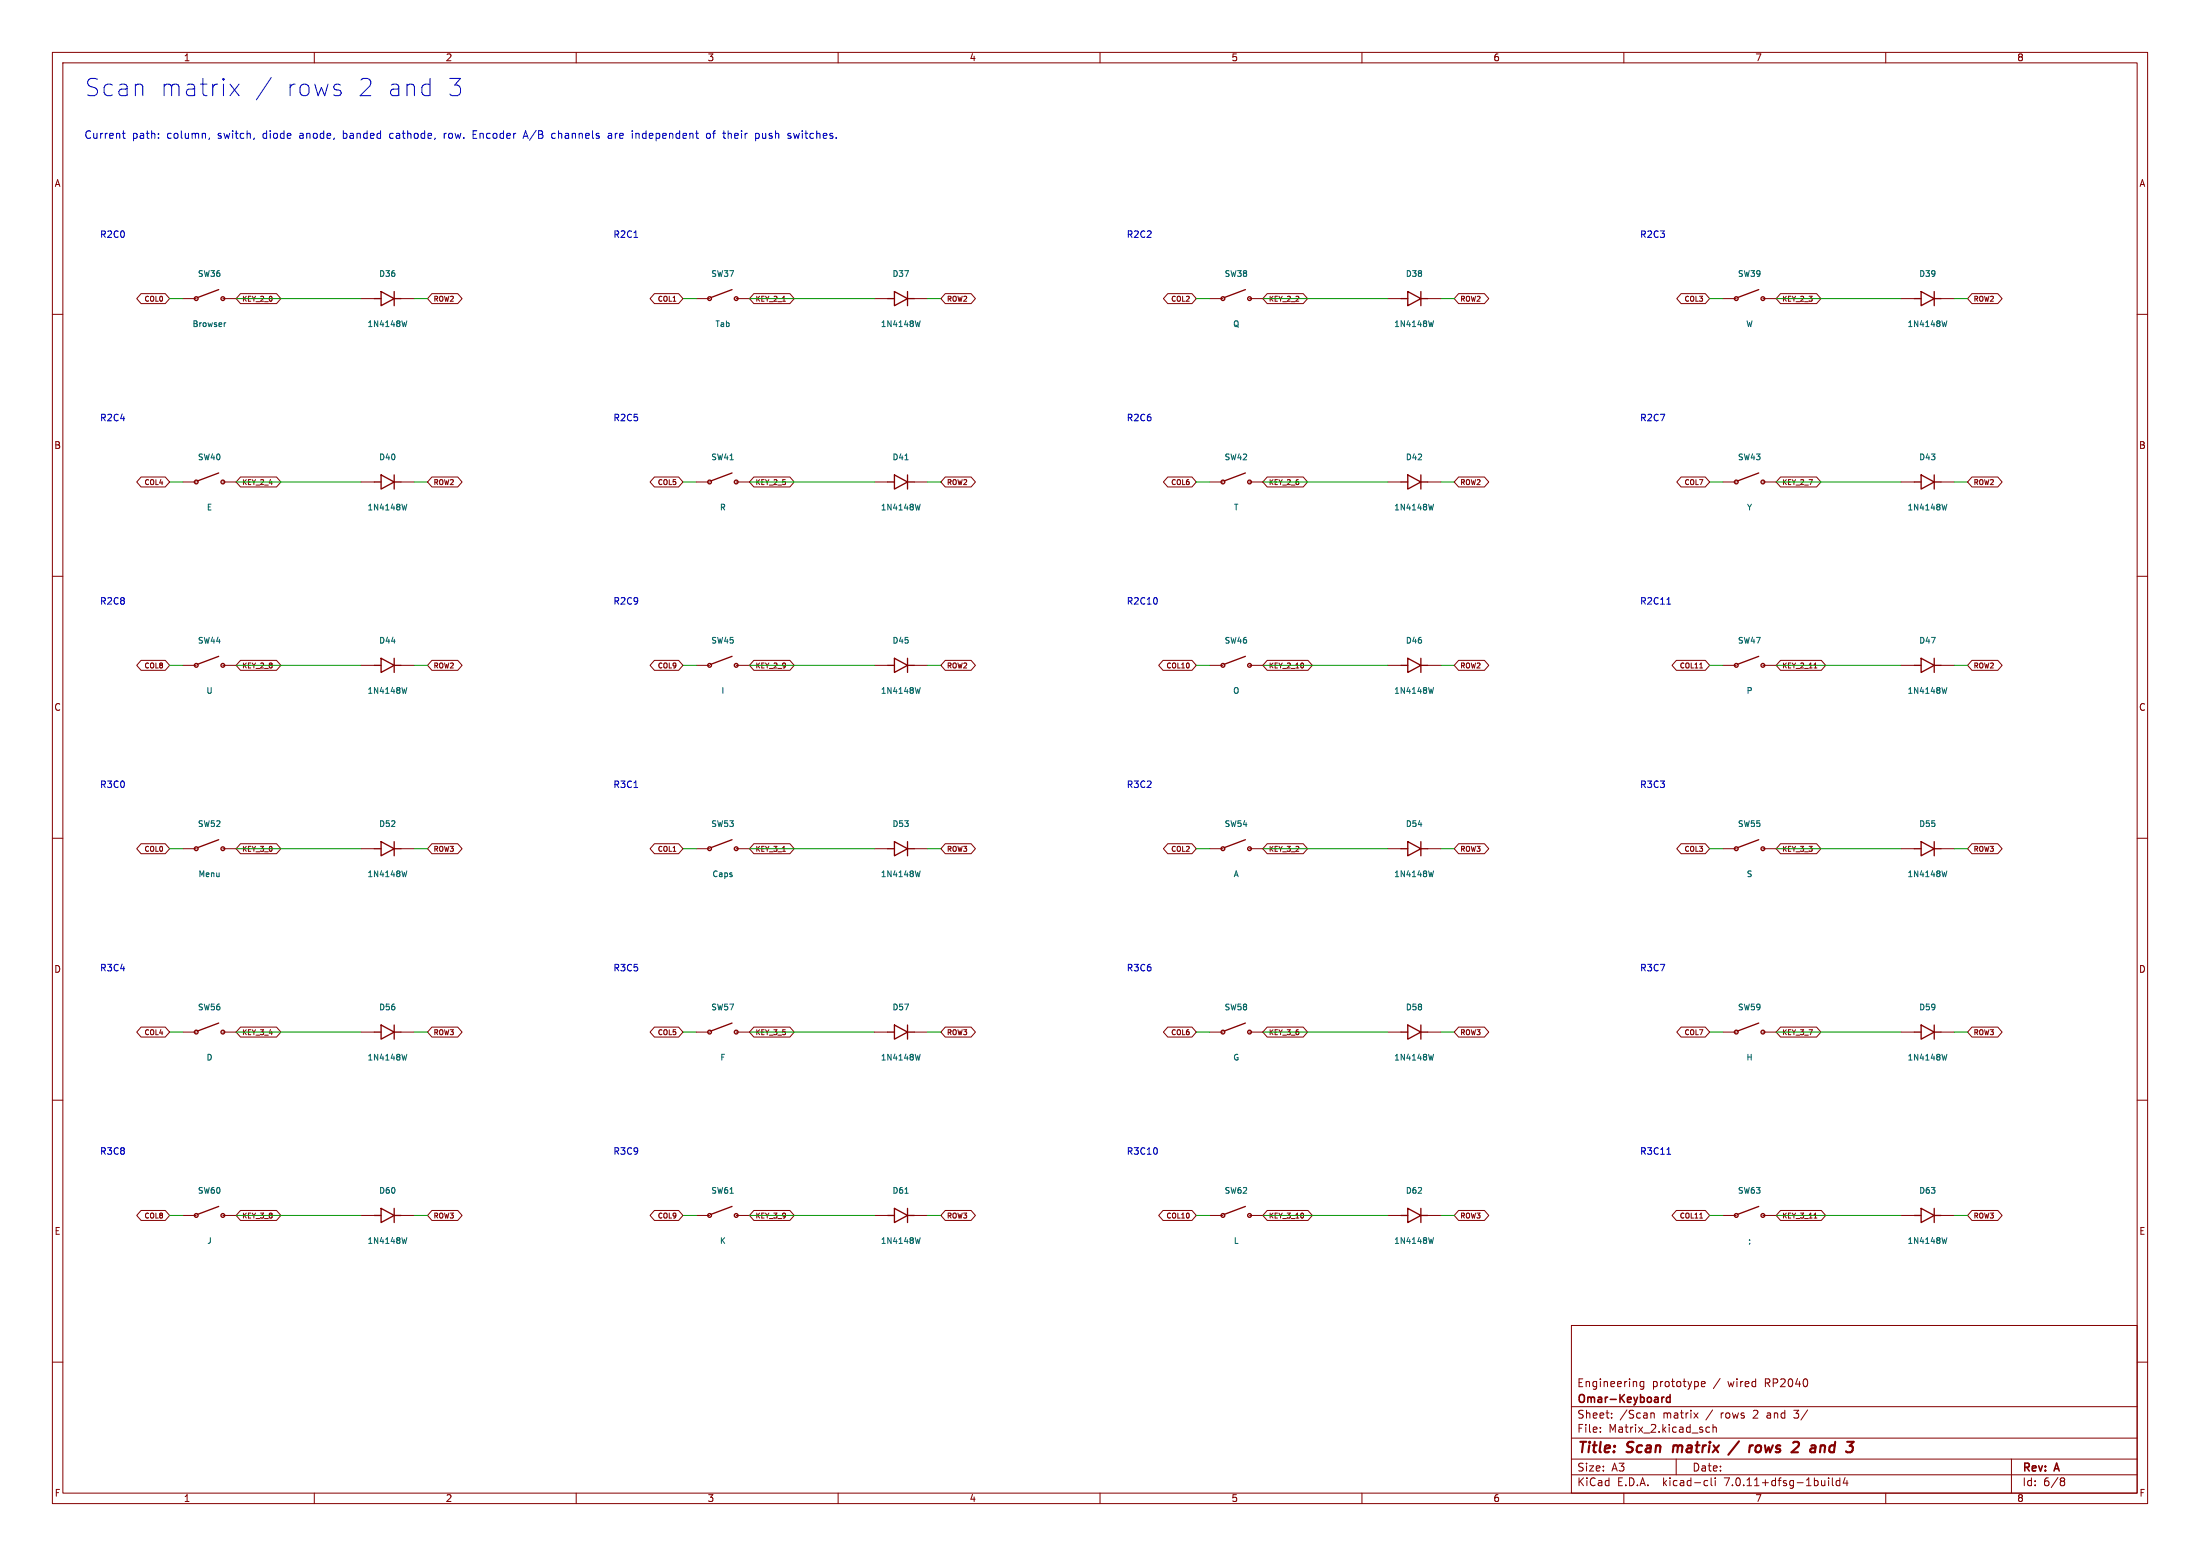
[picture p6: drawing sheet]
<svg xmlns="http://www.w3.org/2000/svg" width="420mm" height="297mm" viewBox="0 0 420 297" stroke-linecap="round" stroke-linejoin="round" font-family="sans-serif">
<g fill="none" stroke="#840000" stroke-width=".19">
<path d="M10 10h400v277h-400zM12 12h396v273h-396zM60 10v2M110 10v2M160 10v2M210 10v2M260 10v2M310 10v2M360 10v2M10 60h2M26.9 56h4.6l.9 1-.9 1h-4.6l-.8-1zM34.9 57h2.6"/>
<path d="M42.5 57h2.6M45.9 56h6.9l.8 1-.8 1h-6.9l-.8-1zM68.9 57h2.6M76.5 57h2.6M82.5 56h4.9l.8 1-.8 1h-4.9l-.9-1zM124.9 56h4.6l.9 1-.9 1h-4.6l-.8-1zM132.9 57h2.6M140.5 57h2.6M143.9 56h6.9l.8 1-.8 1h-6.9l-.8-1zM149.4 57.5h.5M166.9 57h2.6M174.5 57h2.6"/>
<path d="M180.5 56h4.9l.8 1-.8 1h-4.9l-.9-1zM222.9 56h4.6l.9 1-.9 1h-4.6l-.8-1zM230.9 57h2.6M238.5 57h2.6M241.9 56h6.9l.8 1-.8 1h-6.9l-.8-1zM264.9 57h2.6M272.5 57h2.6M278.5 56h4.9l.8 1-.8 1h-4.9l-.9-1zM320.9 56h4.6l.9 1-.9 1h-4.6l-.8-1zM328.9 57h2.6M336.5 57h2.6M339.9 56h6.9l.8 1-.8 1h-6.9l-.8-1z"/>
<path d="M362.9 57h2.6M370.5 57h2.6M376.5 56h4.9l.8 1-.8 1h-4.9l-.9-1zM408 60h2M26.9 91h4.6l.9 1-.9 1h-4.6l-.8-1zM34.9 92h2.6M42.5 92h2.6M45.9 91h6.9l.8 1-.8 1h-6.9l-.8-1zM68.9 92h2.6M76.5 92h2.6M82.5 91h4.9l.8 1-.8 1h-4.9l-.9-1zM124.9 91h4.6l.9 1-.9 1h-4.6l-.8-1z"/>
<path d="M132.9 92h2.6M140.5 92h2.6M143.9 91h6.9l.8 1-.8 1h-6.9l-.8-1zM166.9 92h2.6M174.5 92h2.6M180.5 91h4.9l.8 1-.8 1h-4.9l-.9-1zM222.9 91h4.6l.9 1-.9 1h-4.6l-.8-1zM230.9 92h2.6M238.5 92h2.6M241.9 91h6.9l.8 1-.8 1h-6.9l-.8-1zM264.9 92h2.6M272.5 92h2.6"/>
<path d="M278.5 91h4.9l.8 1-.8 1h-4.9l-.9-1zM320.9 91h4.6l.9 1-.9 1h-4.6l-.8-1zM328.9 92h2.6M336.5 92h2.6M339.9 91h6.9l.8 1-.8 1h-6.9l-.8-1zM362.9 92h2.6M370.5 92h2.6M376.5 91h4.9l.8 1-.8 1h-4.9l-.9-1zM10 110h2M408 110h2M26.9 126h4.6l.9 1-.9 1h-4.6l-.8-1zM34.9 127h2.6"/>
<path d="M42.5 127h2.6M45.9 126h6.9l.8 1-.8 1h-6.9l-.8-1zM68.9 127h2.6M76.5 127h2.6M82.5 126h4.9l.8 1-.8 1h-4.9l-.9-1zM124.9 126h4.6l.9 1-.9 1h-4.6l-.8-1zM132.9 127h2.6M140.5 127h2.6M143.9 126h6.9l.8 1-.8 1h-6.9l-.8-1zM166.9 127h2.6M174.5 127h2.6M180.5 126h4.9l.8 1-.8 1h-4.9l-.9-1z"/>
<path d="M222 126h5.5l.9 1-.9 1h-5.5l-.8-1zM230.9 127h2.6M238.5 127h2.6M241.9 126h7.8l.8 1-.8 1h-7.8l-.8-1zM264.9 127h2.6M272.5 127h2.6M278.5 126h4.9l.8 1-.8 1h-4.9l-.9-1zM320 126h5.5l.9 1-.9 1h-5.5l-.8-1zM324.5 127.5h.5M328.9 127h2.6M336.5 127h2.6M339.9 126h7.8l.8 1-.8 1h-7.8l-.8-1z"/>
<path d="M346.3 127.5h.6M362.9 127h2.6M370.5 127h2.6M376.5 126h4.9l.8 1-.8 1h-4.9l-.9-1zM10 160h2M408 160h2M26.9 161h4.6l.9 1-.9 1h-4.6l-.8-1zM34.9 162h2.6M42.5 162h2.6M45.9 161h6.9l.8 1-.8 1h-6.9l-.8-1zM68.9 162h2.6M76.5 162h2.6"/>
<path d="M82.5 161h4.9l.8 1-.8 1h-4.9l-.9-1zM124.9 161h4.6l.9 1-.9 1h-4.6l-.8-1zM132.9 162h2.6M140.5 162h2.6M143.9 161h6.9l.8 1-.8 1h-6.9l-.8-1zM149.4 162.5h.5M166.9 162h2.6M174.5 162h2.6M180.5 161h4.9l.8 1-.8 1h-4.9l-.9-1zM222.9 161h4.6l.9 1-.9 1h-4.6l-.8-1zM230.9 162h2.6M238.5 162h2.6"/>
<path d="M241.9 161h6.9l.8 1-.8 1h-6.9l-.8-1zM264.9 162h2.6M272.5 162h2.6M278.5 161h4.9l.8 1-.8 1h-4.9l-.9-1zM320.9 161h4.6l.9 1-.9 1h-4.6l-.8-1zM328.9 162h2.6M336.5 162h2.6M339.9 161h6.9l.8 1-.8 1h-6.9l-.8-1zM362.9 162h2.6M370.5 162h2.6M376.5 161h4.9l.8 1-.8 1h-4.9l-.9-1zM26.9 196h4.6l.9 1-.9 1h-4.6l-.8-1z"/>
<path d="M34.9 197h2.6M42.5 197h2.6M45.9 196h6.9l.8 1-.8 1h-6.9l-.8-1zM68.9 197h2.6M76.5 197h2.6M82.5 196h4.9l.8 1-.8 1h-4.9l-.9-1zM124.9 196h4.6l.9 1-.9 1h-4.6l-.8-1zM132.9 197h2.6M140.5 197h2.6M143.9 196h6.9l.8 1-.8 1h-6.9l-.8-1zM166.9 197h2.6M174.5 197h2.6"/>
<path d="M180.5 196h4.9l.8 1-.8 1h-4.9l-.9-1zM222.9 196h4.6l.9 1-.9 1h-4.6l-.8-1zM230.9 197h2.6M238.5 197h2.6M241.9 196h6.9l.8 1-.8 1h-6.9l-.8-1zM264.9 197h2.6M272.5 197h2.6M278.5 196h4.9l.8 1-.8 1h-4.9l-.9-1zM320.9 196h4.6l.9 1-.9 1h-4.6l-.8-1zM328.9 197h2.6M336.5 197h2.6M339.9 196h6.9l.8 1-.8 1h-6.9l-.8-1z"/>
<path d="M362.9 197h2.6M370.5 197h2.6M376.5 196h4.9l.8 1-.8 1h-4.9l-.9-1zM10 210h2M408 210h2M26.9 231h4.6l.9 1-.9 1h-4.6l-.8-1zM34.9 232h2.6M42.5 232h2.6M45.9 231h6.9l.8 1-.8 1h-6.9l-.8-1zM68.9 232h2.6M76.5 232h2.6M82.5 231h4.9l.8 1-.8 1h-4.9l-.9-1z"/>
<path d="M124.9 231h4.6l.9 1-.9 1h-4.6l-.8-1zM132.9 232h2.6M140.5 232h2.6M143.9 231h6.9l.8 1-.8 1h-6.9l-.8-1zM166.9 232h2.6M174.5 232h2.6M180.5 231h4.9l.8 1-.8 1h-4.9l-.9-1zM222 231h5.5l.9 1-.9 1h-5.5l-.8-1zM230.9 232h2.6M238.5 232h2.6M241.9 231h7.8l.8 1-.8 1h-7.8l-.8-1zM264.9 232h2.6"/>
<path d="M272.5 232h2.6M278.5 231h4.9l.8 1-.8 1h-4.9l-.9-1zM320 231h5.5l.9 1-.9 1h-5.5l-.8-1zM324.5 232.5h.5M328.9 232h2.6M336.5 232h2.6M339.9 231h7.8l.8 1-.8 1h-7.8l-.8-1zM346.3 232.5h.6M362.9 232h2.6M370.5 232h2.6M376.5 231h4.9l.8 1-.8 1h-4.9l-.9-1zM10 260h2"/>
<path d="M300 253h108v32h-108zM408 260h2M300 278.5h108M300 274.5h108M300 268.5h108M305.5 273.2v.2M305.5 272.5v.1M307.7 270.5v.2M307.7 269.8v.1M313.8 263.7v1.2l-.3 .3-.3-.1M313.8 263.8l-.4-.1-.3 .3 .1 .6h.6M315.2 269.7v1"/>
<path d="M315.2 269.8l.2-.1 .3 .1 .1 .9M320 278.5v3M323.4 269.7l.8 1M324.2 269.7l-.8 1M324.8 264.2l.7-.2-.1-.2-.4-.1-.2 .2 .1 .7h.5M326.4 272.5l-.5-.1-.2 .3 .1 .6h.6M327 272.5l.2-.1 .4 .1 .1 .9M327 271.9v1.5M342.4 269.2h1M342.4 270.5l.3 .2M384 278.5v6.5M60 285v2"/>
<path d="M110 285v2M160 285v2M210 285v2M260 285v2M300 281.5h108M310 285v2M325.6 282.6l.4 .1M326 283.5l-.4 .1M326.7 282.1v1.3l.2 .2M327.4 282.1v.1M327.4 282.6v1M349.1 282.1v.1"/>
<path d="M349.1 282.6v1M349.8 282.1v1.3l.2 .2M351.2 282.7l-.4-.1-.3 .3 .2 .6h.5M351.2 282.1v1.5M352.2 282l-.3 1.1h.9M352.6 282.6v1M360 285v2M393.6 282.1h.3l.3 .3-.3 .3M393.6 282.7h.3M393.9 282.7l.2 .2 .1 .4-.3 .3h-.3"/>
</g>
<path d="M319.5 275.9l-.2 1.3M332 275.1l-2.1 2.6M334.6 275.9l-.5 .2M335.6 275.9l-.4 .4-.1 .5 .2 .3 .4 .1M342.3 275.4l.3-.2h.5l.3 .4M347.9 275.9l.4 .1 .1 .2-.1 1" fill="none" stroke="#840000" stroke-width=".4"/>
<path d="M317.7 266.7l-.4 .1M318.8 266.8l-.4-.1-.3 .3 .2 .6h.5M318.8 266.2v1.5" fill="none" stroke="#840000" stroke-width=".3"/>
<g fill="none" stroke="#840000" stroke-width=".25">
<path d="M41.7 55.3l-4 1.5M71.5 57h1.2M72.7 55.6l2.6 1.4-2.6 1.3zM75.3 57h1.2M75.3 55.6v2.7M139.8 55.3l-4.1 1.5M169.5 57h1.2M170.7 55.6l2.6 1.4-2.6 1.3zM173.3 55.6v2.7M173.3 57h1.2M237.8 55.3l-4.1 1.5M267.5 57h1.2"/>
<path d="M268.7 55.6l2.5 1.4-2.5 1.3zM271.2 57h1.3M271.2 55.6v2.7M335.7 55.3l-4 1.5M365.5 57h1.3M366.8 55.6l2.4 1.4-2.4 1.3zM369.2 57h1.3M369.2 55.6v2.7M41.7 90.3l-4 1.5M71.5 92h1.2M72.7 90.7l2.6 1.3-2.6 1.4zM75.3 92h1.2"/>
<path d="M75.3 90.7v2.7M139.8 90.3l-4.1 1.5M169.5 92h1.2M170.7 90.7l2.6 1.3-2.6 1.4zM173.3 90.7v2.7M173.3 92h1.2M237.8 90.3l-4.1 1.5M267.5 92h1.2M268.7 90.7l2.5 1.3-2.5 1.4zM271.2 90.7v2.7M271.2 92h1.3M335.7 90.3l-4 1.5"/>
<path d="M365.5 92h1.3M366.8 90.7l2.4 1.3-2.4 1.4zM369.2 92h1.3M369.2 90.7v2.7M41.7 125.3l-4 1.5M71.5 127h1.2M72.7 125.6l2.6 1.4-2.6 1.4zM75.3 127h1.2M75.3 125.6v2.8M139.8 125.3l-4.1 1.5M169.5 127h1.2M170.7 125.6l2.6 1.4-2.6 1.4z"/>
<path d="M173.3 125.6v2.8M173.3 127h1.2M237.8 125.3l-4.1 1.5M267.5 127h1.2M268.7 125.6l2.5 1.4-2.5 1.4zM271.2 127h1.3M271.2 125.6v2.8M335.7 125.3l-4 1.5M365.5 127h1.3M366.8 125.6l2.4 1.4-2.4 1.4zM369.2 127h1.3M369.2 125.6v2.8"/>
<path d="M41.7 160.3l-4 1.5M71.5 162h1.2M72.7 160.6l2.6 1.4-2.6 1.3zM75.3 162h1.2M75.3 160.6v2.7M139.8 160.3l-4.1 1.5M169.5 162h1.2M170.7 160.6l2.6 1.4-2.6 1.3zM173.3 162h1.2M173.3 160.6v2.7M237.8 160.3l-4.1 1.5M267.5 162h1.2"/>
<path d="M268.7 160.6l2.5 1.4-2.5 1.3zM271.2 162h1.3M271.2 160.6v2.7M335.7 160.3l-4 1.5M365.5 162h1.3M366.8 160.6l2.4 1.4-2.4 1.3zM369.2 162h1.3M369.2 160.6v2.7M41.7 195.3l-4 1.5M71.5 197h1.2M72.7 195.7l2.6 1.3-2.6 1.4zM75.3 197h1.2"/>
<path d="M75.3 195.7v2.7M139.8 195.3l-4.1 1.5M169.5 197h1.2M170.7 195.7l2.6 1.3-2.6 1.4zM173.3 195.7v2.7M173.3 197h1.2M237.8 195.3l-4.1 1.5M267.5 197h1.2M268.7 195.7l2.5 1.3-2.5 1.4zM271.2 197h1.3M271.2 195.7v2.7M335.7 195.3l-4 1.5"/>
<path d="M365.5 197h1.3M366.8 195.7l2.4 1.3-2.4 1.4zM369.2 197h1.3M369.2 195.7v2.7M41.7 230.3l-4 1.5M71.5 232h1.2M72.7 230.7l2.6 1.3-2.6 1.4zM75.3 232h1.2M75.3 230.7v2.7M139.8 230.3l-4.1 1.5M169.5 232h1.2M170.7 230.7l2.6 1.3-2.6 1.4z"/>
<path d="M173.3 230.7v2.7M173.3 232h1.2M237.8 230.3l-4.1 1.5M267.5 232h1.2M268.7 230.7l2.5 1.3-2.5 1.4zM271.2 232h1.3M271.2 230.7v2.7M335.7 230.3l-4 1.5M365.5 232h1.3M366.8 230.7l2.4 1.3-2.4 1.4zM369.2 232h1.3M369.2 230.7v2.7"/>
<circle cx="37.5" cy="57" r=".36"/>
<circle cx="42.5" cy="57" r=".36"/>
<circle cx="135.5" cy="57" r=".36"/>
<circle cx="140.5" cy="57" r=".36"/>
<circle cx="233.5" cy="57" r=".36"/>
<circle cx="238.5" cy="57" r=".36"/>
<circle cx="331.5" cy="57" r=".36"/>
<circle cx="336.5" cy="57" r=".36"/>
<circle cx="37.5" cy="92" r=".36"/>
<circle cx="42.5" cy="92" r=".36"/>
<circle cx="135.5" cy="92" r=".36"/>
<circle cx="140.5" cy="92" r=".36"/>
<circle cx="233.5" cy="92" r=".36"/>
<circle cx="238.5" cy="92" r=".36"/>
<circle cx="331.5" cy="92" r=".36"/>
<circle cx="336.5" cy="92" r=".36"/>
<circle cx="37.5" cy="127" r=".36"/>
<circle cx="42.5" cy="127" r=".36"/>
<circle cx="135.5" cy="127" r=".36"/>
<circle cx="140.5" cy="127" r=".36"/>
<circle cx="233.5" cy="127" r=".36"/>
<circle cx="238.5" cy="127" r=".36"/>
<circle cx="331.5" cy="127" r=".36"/>
<circle cx="336.5" cy="127" r=".36"/>
<circle cx="37.5" cy="162" r=".36"/>
<circle cx="42.5" cy="162" r=".36"/>
<circle cx="135.5" cy="162" r=".36"/>
<circle cx="140.5" cy="162" r=".36"/>
<circle cx="233.5" cy="162" r=".36"/>
<circle cx="238.5" cy="162" r=".36"/>
<circle cx="331.5" cy="162" r=".36"/>
<circle cx="336.5" cy="162" r=".36"/>
<circle cx="37.5" cy="197" r=".36"/>
<circle cx="42.5" cy="197" r=".36"/>
<circle cx="135.5" cy="197" r=".36"/>
<circle cx="140.5" cy="197" r=".36"/>
<circle cx="233.5" cy="197" r=".36"/>
<circle cx="238.5" cy="197" r=".36"/>
<circle cx="331.5" cy="197" r=".36"/>
<circle cx="336.5" cy="197" r=".36"/>
<circle cx="37.5" cy="232" r=".36"/>
<circle cx="42.5" cy="232" r=".36"/>
<circle cx="135.5" cy="232" r=".36"/>
<circle cx="140.5" cy="232" r=".36"/>
<circle cx="233.5" cy="232" r=".36"/>
<circle cx="238.5" cy="232" r=".36"/>
<circle cx="331.5" cy="232" r=".36"/>
<circle cx="336.5" cy="232" r=".36"/>
</g>
<g fill="none" stroke="#006464" stroke-width=".19">
<path d="M43.1 61.6l-.3 .2M77.7 61.2l-.3 1.1-.2-.7M175.7 61.2l-.3 1.1-.2-.7M273.7 61.2l-.3 1.1-.2-.7M371.7 61.2l-.3 1.1-.2-.7M77.7 96.2l-.3 1.1-.2-.7M172.8 87.8h.6M175.7 96.2l-.3 1.1-.2-.7M273.7 96.2l-.3 1.1-.2-.7M371.7 96.2l-.3 1.1-.2-.7M77.7 131.2l-.3 1.1-.2-.7M175.7 131.2l-.3 1.1-.2-.7"/>
<path d="M273.7 131.2l-.3 1.1-.2-.7M371.7 131.2l-.3 1.1-.2-.7M77.7 166.2l-.3 1.1-.2-.7M175.7 166.2l-.3 1.1-.2-.7M273.7 166.2l-.3 1.1-.2-.7M371.7 166.2l-.3 1.1-.2-.7M77.7 201.2l-.3 1.1-.2-.7M175.7 201.2l-.3 1.1-.2-.7M273.7 201.2l-.3 1.1-.2-.7M371.7 201.2l-.3 1.1-.2-.7M77.7 236.2l-.3 1.1-.2-.7M172.8 227.8h.6"/>
<path d="M175.7 236.2l-.3 1.1-.2-.7M273.7 236.2l-.3 1.1-.2-.7M371.7 236.2l-.3 1.1-.2-.7"/>
</g>
<g fill="none" stroke="#0000c2" stroke-width=".19">
<path d="M43.9 16.1l1.7 2.2M45.6 16.1l-1.7 2.2M51.8 14.8l-2.9 4.3M65 17.3l.1 .3-.1 .5M81.8 16.1l.3 .1M82.1 15v3.3M82.1 18.1l-.3 .2M23.4 25.4h.5M23.6 25v1.2l.3 .2M30.3 26.3v.1M30.3 25.5v.2M40 26.3l-.1 .3"/>
<path d="M48.6 26.3l-.2 .3M74.7 25.4l-.3 .3v.4l.3 .3M84.8 25.4v1M85.2 25.4l-.3 .1-.1 .2M90.3 25.7h.5M91 25h-.7v1.4h.7M99.9 26.4l.4-1.4 .5 1.4M100 26h.7M106 25.5l-.4-.1-.3 .3 .1 .6h.6M116.2 25.5h.5l.1 .9M116.8 25.8l-.5 .1-.2 .2 .2 .3 .5-.1M121.4 25.4v1"/>
<path d="M122 25.5l-.4-.1-.2 .2M135 25.5l.3-.1 .3 .3v.4l-.3 .3-.3-.1-.1-.2zM136 25.4h.6M139.1 25.5l.3-.1 .2 .3M144.8 25.5l.1 .2-.1 .6M145.6 25.4v.8l.4 .2M151.5 25.4l.3 1 .3-.7 .2 .7M121 45.3h.7M318.2 115.3h.7M121 150.3h.7M318.2 220.3h.7"/>
</g>
<g fill="none" stroke="#009600" stroke-width=".19">
<path d="M32.4 57h2.5M45.1 57h23.8M79.1 57h2.5M130.4 57h2.5M143.1 57h23.8M177.1 57h2.5M228.4 57h2.5M241.1 57h23.8M275.1 57h2.5M326.4 57h2.5M339.1 57h23.8M373.1 57h2.5"/>
<path d="M32.4 92h2.5M45.1 92h23.8M79.1 92h2.5M130.4 92h2.5M143.1 92h23.8M177.1 92h2.5M228.4 92h2.5M241.1 92h23.8M275.1 92h2.5M326.4 92h2.5M339.1 92h23.8M373.1 92h2.5"/>
<path d="M32.4 127h2.5M45.1 127h23.8M79.1 127h2.5M130.4 127h2.5M143.1 127h23.8M177.1 127h2.5M228.4 127h2.5M241.1 127h23.8M275.1 127h2.5M326.4 127h2.5M339.1 127h23.8M373.1 127h2.5"/>
<path d="M32.4 162h2.5M45.1 162h23.8M79.1 162h2.5M130.4 162h2.5M143.1 162h23.8M177.1 162h2.5M228.4 162h2.5M241.1 162h23.8M275.1 162h2.5M326.4 162h2.5M339.1 162h23.8M373.1 162h2.5"/>
<path d="M32.4 197h2.5M45.1 197h23.8M79.1 197h2.5M130.4 197h2.5M143.1 197h23.8M177.1 197h2.5M228.4 197h2.5M241.1 197h23.8M275.1 197h2.5M326.4 197h2.5M339.1 197h23.8M373.1 197h2.5"/>
<path d="M32.4 232h2.5M45.1 232h23.8M79.1 232h2.5M130.4 232h2.5M143.1 232h23.8M177.1 232h2.5M228.4 232h2.5M241.1 232h23.8M275.1 232h2.5M326.4 232h2.5M339.1 232h23.8M373.1 232h2.5"/>
</g>
<g font-size="4.6" fill="#0000c2">
<text x="16" y="18.6">Scan</text>
<text x="30.3" y="18.6">matrix</text>
<text x="53.9" y="18.6">rows</text>
<text x="67.4" y="18.6">2 and</text>
<text x="84.1" y="18.6">3</text>
</g>
<g font-size="2.8" fill="#840000">
<text x="301" y="277.9">Title:</text>
<text x="310.6" y="277.9">Scan</text>
<text x="320.2" y="277.9">matrix</text>
<text x="332" y="277.9">/</text>
<text x="336.4" y="277.9">rows</text>
<text x="345.5" y="277.9">2</text>
<text x="349.7" y="277.9">and</text>
</g>
<g font-size="2.1" fill="#840000">
<text x="301" y="268.2">Omar-Keyboard</text>
<text x="301" y="265">Engineering</text>
<text x="315.4" y="265">prototype</text>
<text x="327.2" y="265">/</text>
<text x="330" y="265">wired</text>
<text x="337.2" y="265">RP2040</text>
<text x="301" y="273.7">File:</text>
<text x="301" y="271">Sheet:</text>
<text x="307.1" y="273.7">Matrix_2.kicad_sch</text>
<text x="309.2" y="271">/Scan</text>
<text x="317.5" y="271">matrix</text>
<text x="325.9" y="271">/</text>
<text x="328.8" y="271">rows</text>
<text x="335.1" y="271">2</text>
<text x="337.9" y="271">and</text>
<text x="343.2" y="271">3/</text>
<text x="301" y="281.1">Size:</text>
<text x="307.6" y="281.1">A3</text>
<text x="323" y="281.1">Date:</text>
<text x="386" y="281.3">Rev:</text>
<text x="392.4" y="281.3">A</text>
<text x="301" y="283.9">KiCad</text>
<text x="308.7" y="283.9">E.D.A.</text>
<text x="317.6" y="283.9">kicad-cli</text>
<text x="329.5" y="283.9">7.0.11+dfsg-1build4</text>
<text x="386" y="283.9">Id:</text>
<text x="390.1" y="283.9">6/8</text>
</g>
<g font-size="2" fill="#0000c2">
<text x="16" y="26.7">Current</text>
<text x="25.2" y="26.7">path:</text>
<text x="31.9" y="26.7">column,</text>
<text x="41.8" y="26.7">switch,</text>
<text x="50.5" y="26.7">diode</text>
<text x="57.6" y="26.7">anode,</text>
<text x="66.1" y="26.7">banded</text>
<text x="75.2" y="26.7">cathode,</text>
<text x="85.7" y="26.7">row.</text>
<text x="91.4" y="26.7">Encoder</text>
<text x="101.3" y="26.7">A/B</text>
<text x="106.8" y="26.7">channels</text>
<text x="117.7" y="26.7">are</text>
<text x="122.4" y="26.7">independent</text>
<text x="136.8" y="26.7">of</text>
<text x="140.2" y="26.7">their</text>
<text x="146.5" y="26.7">push</text>
<text x="152.9" y="26.7">switches.</text>
</g>
<g font-size="1.8" fill="#840000">
<text x="35" y="11.9">1</text>
<text x="85" y="11.9">2</text>
<text x="135" y="11.9">3</text>
<text x="185" y="11.9">4</text>
<text x="235" y="11.9">5</text>
<text x="285" y="11.9">6</text>
<text x="335" y="11.9">7</text>
<text x="385" y="11.9">8</text>
<text x="10.3" y="35.9">A</text>
<text x="408.3" y="35.9">A</text>
<text x="10.3" y="85.9">B</text>
<text x="408.2" y="85.9">B</text>
<text x="10.3" y="135.9">C</text>
<text x="408.2" y="135.9">C</text>
<text x="10.3" y="185.9">D</text>
<text x="408.2" y="185.9">D</text>
<text x="10.3" y="235.9">E</text>
<text x="408.3" y="235.9">E</text>
<text x="10.3" y="285.9">F</text>
<text x="35" y="286.9">1</text>
<text x="85" y="286.9">2</text>
<text x="135" y="286.9">3</text>
<text x="185" y="286.9">4</text>
<text x="235" y="286.9">5</text>
<text x="285" y="286.9">6</text>
<text x="335" y="286.9">7</text>
<text x="385" y="286.9">8</text>
<text x="408.3" y="285.9">F</text>
</g>
<g font-size="1.7" fill="#0000c2">
<text x="19" y="45.6">R2C0</text>
<text x="117" y="45.6">R2C1</text>
<text x="215" y="45.6">R2C2</text>
<text x="313" y="45.6">R2C3</text>
<text x="19" y="80.6">R2C4</text>
<text x="117" y="80.6">R2C5</text>
<text x="215" y="80.6">R2C6</text>
<text x="313" y="80.6">R2C7</text>
<text x="19" y="115.6">R2C8</text>
<text x="117" y="115.6">R2C9</text>
<text x="215" y="115.6">R2C10</text>
<text x="313" y="115.6">R2C11</text>
<text x="19" y="150.6">R3C0</text>
<text x="117" y="150.6">R3C1</text>
<text x="215" y="150.6">R3C2</text>
<text x="313" y="150.6">R3C3</text>
<text x="19" y="185.6">R3C4</text>
<text x="117" y="185.6">R3C5</text>
<text x="215" y="185.6">R3C6</text>
<text x="313" y="185.6">R3C7</text>
<text x="19" y="220.6">R3C8</text>
<text x="117" y="220.6">R3C9</text>
<text x="215" y="220.6">R3C10</text>
<text x="313" y="220.6">R3C11</text>
</g>
<g font-size="1.5" fill="#006464">
<text x="37.7" y="53">SW36</text>
<text x="72.3" y="53">D36</text>
<text x="135.7" y="53">SW37</text>
<text x="170.3" y="53">D37</text>
<text x="233.7" y="53">SW38</text>
<text x="268.3" y="53">D38</text>
<text x="331.7" y="53">SW39</text>
<text x="366.3" y="53">D39</text>
<text x="36.7" y="62.6">Browser</text>
<text x="70.1" y="62.6">1N4148W</text>
<text x="136.5" y="62.6">Tab</text>
<text x="168.1" y="62.6">1N4148W</text>
<text x="235.3" y="62.6">Q</text>
<text x="266.1" y="62.6">1N4148W</text>
<text x="333.3" y="62.6">W</text>
<text x="364.1" y="62.6">1N4148W</text>
<text x="37.7" y="88">SW40</text>
<text x="72.3" y="88">D40</text>
<text x="135.7" y="88">SW41</text>
<text x="170.3" y="88">D41</text>
<text x="233.7" y="88">SW42</text>
<text x="268.3" y="88">D42</text>
<text x="331.7" y="88">SW43</text>
<text x="366.3" y="88">D43</text>
<text x="39.4" y="97.6">E</text>
<text x="70.1" y="97.6">1N4148W</text>
<text x="137.3" y="97.6">R</text>
<text x="168.1" y="97.6">1N4148W</text>
<text x="235.5" y="97.6">T</text>
<text x="266.1" y="97.6">1N4148W</text>
<text x="333.4" y="97.6">Y</text>
<text x="364.1" y="97.6">1N4148W</text>
<text x="37.7" y="123">SW44</text>
<text x="72.3" y="123">D44</text>
<text x="135.7" y="123">SW45</text>
<text x="170.3" y="123">D45</text>
<text x="233.7" y="123">SW46</text>
<text x="268.3" y="123">D46</text>
<text x="331.7" y="123">SW47</text>
<text x="366.3" y="123">D47</text>
<text x="39.3" y="132.6">U</text>
<text x="70.1" y="132.6">1N4148W</text>
<text x="137.6" y="132.6">I</text>
<text x="168.1" y="132.6">1N4148W</text>
<text x="235.3" y="132.6">O</text>
<text x="266.1" y="132.6">1N4148W</text>
<text x="333.3" y="132.6">P</text>
<text x="364.1" y="132.6">1N4148W</text>
<text x="37.7" y="158">SW52</text>
<text x="72.3" y="158">D52</text>
<text x="135.7" y="158">SW53</text>
<text x="170.3" y="158">D53</text>
<text x="233.7" y="158">SW54</text>
<text x="268.3" y="158">D54</text>
<text x="331.7" y="158">SW55</text>
<text x="366.3" y="158">D55</text>
<text x="37.8" y="167.6">Menu</text>
<text x="70.1" y="167.6">1N4148W</text>
<text x="135.9" y="167.6">Caps</text>
<text x="168.1" y="167.6">1N4148W</text>
<text x="235.4" y="167.6">A</text>
<text x="266.1" y="167.6">1N4148W</text>
<text x="333.4" y="167.6">S</text>
<text x="364.1" y="167.6">1N4148W</text>
<text x="37.7" y="193">SW56</text>
<text x="72.3" y="193">D56</text>
<text x="135.7" y="193">SW57</text>
<text x="170.3" y="193">D57</text>
<text x="233.7" y="193">SW58</text>
<text x="268.3" y="193">D58</text>
<text x="331.7" y="193">SW59</text>
<text x="366.3" y="193">D59</text>
<text x="39.3" y="202.6">D</text>
<text x="70.1" y="202.6">1N4148W</text>
<text x="137.4" y="202.6">F</text>
<text x="168.1" y="202.6">1N4148W</text>
<text x="235.3" y="202.6">G</text>
<text x="266.1" y="202.6">1N4148W</text>
<text x="333.3" y="202.6">H</text>
<text x="364.1" y="202.6">1N4148W</text>
<text x="37.7" y="228">SW60</text>
<text x="72.3" y="228">D60</text>
<text x="135.7" y="228">SW61</text>
<text x="170.3" y="228">D61</text>
<text x="233.7" y="228">SW62</text>
<text x="268.3" y="228">D62</text>
<text x="331.7" y="228">SW63</text>
<text x="366.3" y="228">D63</text>
<text x="39.5" y="237.6">J</text>
<text x="70.1" y="237.6">1N4148W</text>
<text x="137.3" y="237.6">K</text>
<text x="168.1" y="237.6">1N4148W</text>
<text x="235.4" y="237.6">L</text>
<text x="266.1" y="237.6">1N4148W</text>
<text x="333.6" y="237.6">;</text>
<text x="364.1" y="237.6">1N4148W</text>
</g>
<g font-size="1.3" fill="#840000">
<text x="27.4" y="57.8">COL0</text>
<text x="46.1" y="57.8">KEY_2_0</text>
<text x="82.7" y="57.8">ROW2</text>
<text x="125.4" y="57.8">COL1</text>
<text x="144.1" y="57.8">KEY_2_1</text>
<text x="180.7" y="57.8">ROW2</text>
<text x="223.4" y="57.8">COL2</text>
<text x="242.1" y="57.8">KEY_2_2</text>
<text x="278.7" y="57.8">ROW2</text>
<text x="321.4" y="57.8">COL3</text>
<text x="340.1" y="57.8">KEY_2_3</text>
<text x="376.7" y="57.8">ROW2</text>
<text x="27.4" y="92.8">COL4</text>
<text x="46.1" y="92.8">KEY_2_4</text>
<text x="82.7" y="92.8">ROW2</text>
<text x="125.4" y="92.8">COL5</text>
<text x="144.1" y="92.8">KEY_2_5</text>
<text x="180.7" y="92.8">ROW2</text>
<text x="223.4" y="92.8">COL6</text>
<text x="242.1" y="92.8">KEY_2_6</text>
<text x="278.7" y="92.8">ROW2</text>
<text x="321.4" y="92.8">COL7</text>
<text x="340.1" y="92.8">KEY_2_7</text>
<text x="376.7" y="92.8">ROW2</text>
<text x="27.4" y="127.8">COL8</text>
<text x="46.1" y="127.8">KEY_2_8</text>
<text x="82.7" y="127.8">ROW2</text>
<text x="125.4" y="127.8">COL9</text>
<text x="144.1" y="127.8">KEY_2_9</text>
<text x="180.7" y="127.8">ROW2</text>
<text x="222.5" y="127.8">COL10</text>
<text x="242.1" y="127.8">KEY_2_10</text>
<text x="278.7" y="127.8">ROW2</text>
<text x="320.5" y="127.8">COL11</text>
<text x="340.1" y="127.8">KEY_2_11</text>
<text x="376.7" y="127.8">ROW2</text>
<text x="27.4" y="162.8">COL0</text>
<text x="46.1" y="162.8">KEY_3_0</text>
<text x="82.7" y="162.8">ROW3</text>
<text x="125.4" y="162.8">COL1</text>
<text x="144.1" y="162.8">KEY_3_1</text>
<text x="180.7" y="162.8">ROW3</text>
<text x="223.4" y="162.8">COL2</text>
<text x="242.1" y="162.8">KEY_3_2</text>
<text x="278.7" y="162.8">ROW3</text>
<text x="321.4" y="162.8">COL3</text>
<text x="340.1" y="162.8">KEY_3_3</text>
<text x="376.7" y="162.8">ROW3</text>
<text x="27.4" y="197.8">COL4</text>
<text x="46.1" y="197.8">KEY_3_4</text>
<text x="82.7" y="197.8">ROW3</text>
<text x="125.4" y="197.8">COL5</text>
<text x="144.1" y="197.8">KEY_3_5</text>
<text x="180.7" y="197.8">ROW3</text>
<text x="223.4" y="197.8">COL6</text>
<text x="242.1" y="197.8">KEY_3_6</text>
<text x="278.7" y="197.8">ROW3</text>
<text x="321.4" y="197.8">COL7</text>
<text x="340.1" y="197.8">KEY_3_7</text>
<text x="376.7" y="197.8">ROW3</text>
<text x="27.4" y="232.8">COL8</text>
<text x="46.1" y="232.8">KEY_3_8</text>
<text x="82.7" y="232.8">ROW3</text>
<text x="125.4" y="232.8">COL9</text>
<text x="144.1" y="232.8">KEY_3_9</text>
<text x="180.7" y="232.8">ROW3</text>
<text x="222.5" y="232.8">COL10</text>
<text x="242.1" y="232.8">KEY_3_10</text>
<text x="278.7" y="232.8">ROW3</text>
<text x="320.5" y="232.8">COL11</text>
<text x="340.1" y="232.8">KEY_3_11</text>
<text x="376.7" y="232.8">ROW3</text>
</g>
</svg>
